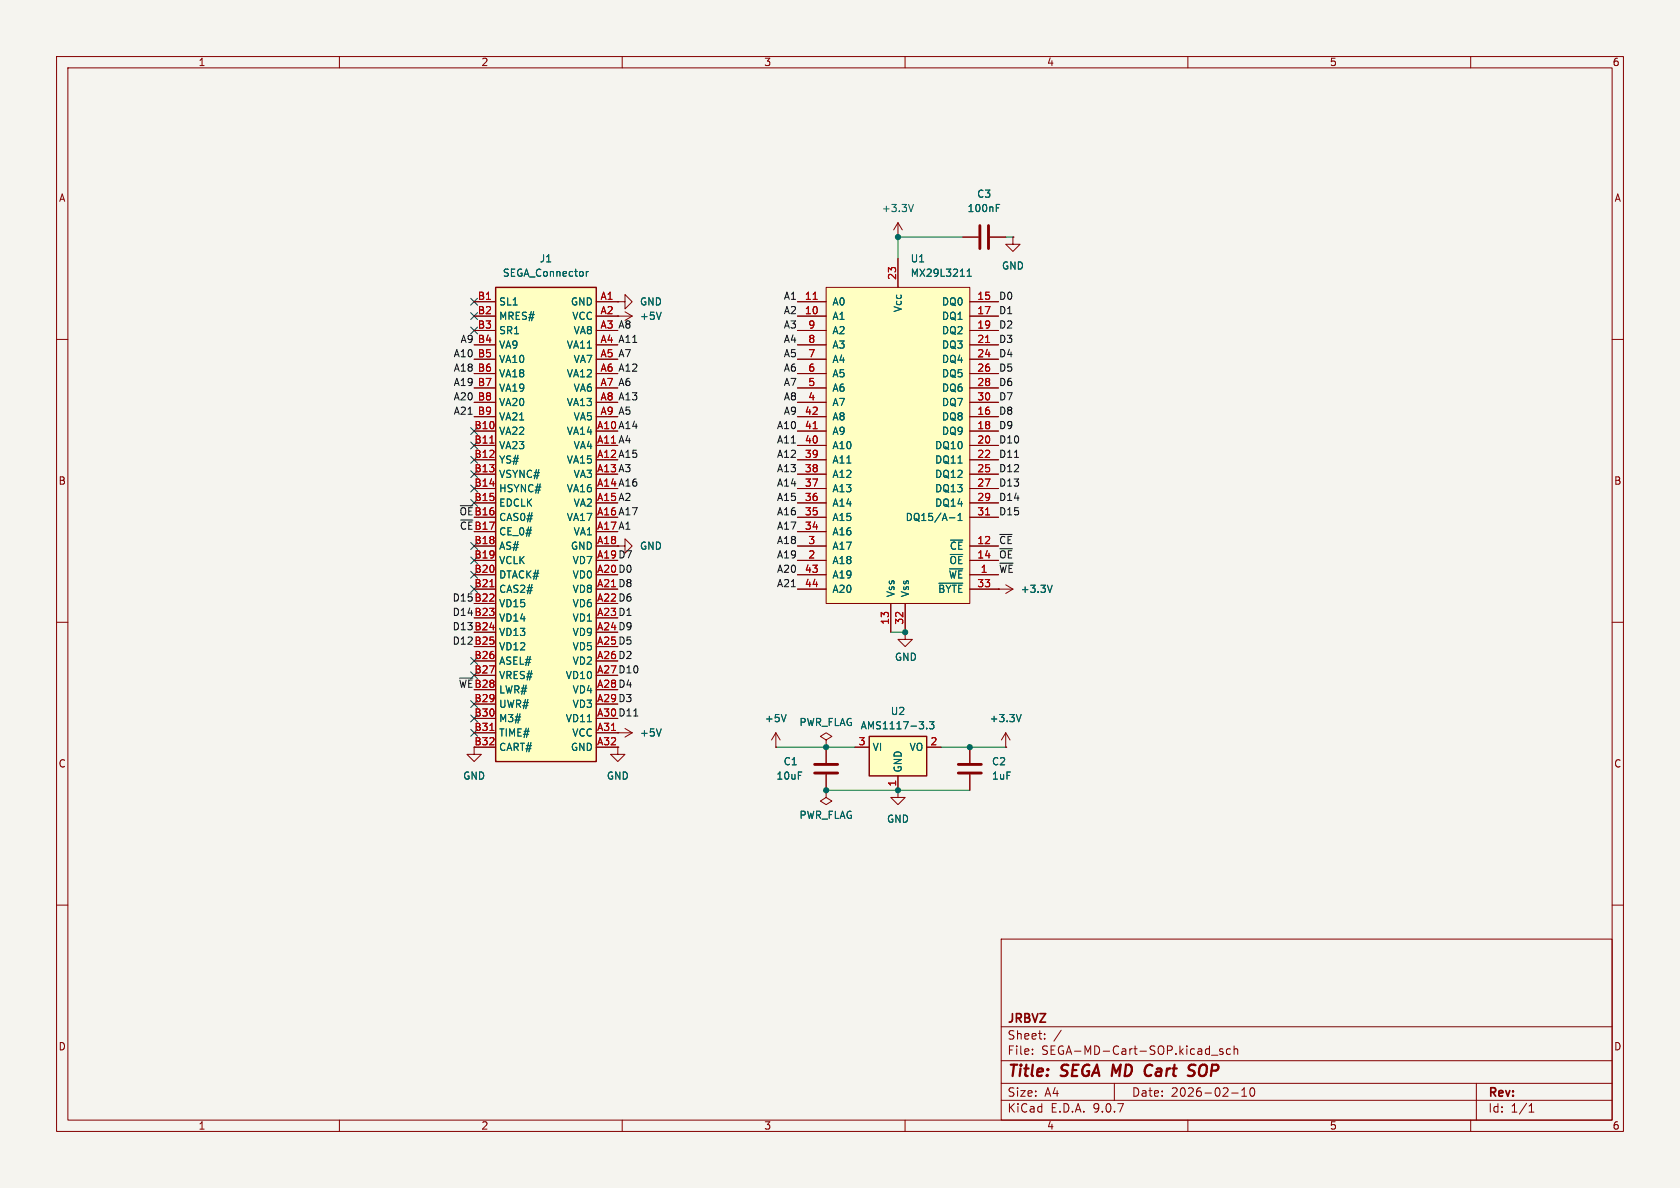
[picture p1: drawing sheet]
<svg xmlns="http://www.w3.org/2000/svg" width="297mm" height="210mm" viewBox="0 0 297 210" stroke-linecap="round" stroke-linejoin="round" font-family="sans-serif">
<path d="M0 0h297v210h-297z" fill="#f5f4ef" stroke="#f5f4ef" stroke-width=".18"/>
<g fill="none" stroke="#840000" stroke-width=".18">
<path d="M10 10h277v190h-277zM12 12h273v186h-273zM60 10v2M110 10v2M160 10v2M210 10v2M260 10v2M158.7 39.4l-.7 1.2M158.7 39.4l.8 1.2M158.7 39.4v2.5M109.2 55.9h.1M109.2 53.3h1.3v-1.2l1.3 1.2-1.3 1.3v-1.3"/>
<path d="M109.2 53.3h.1M109.2 55.9h2.6M110.5 55.1l1.3 .8M111.8 55.9l-1.3 .7M158.7 41.9h.1M170.2 41.9h2.8M175 41.9h2.8M179.1 41.9v1.3h1.2l-1.2 1.3-1.3-1.3h1.3M179.1 41.9h.1M10 60h2M285 60h2M109.2 96.5h1.3v-1.2l1.3 1.2-1.3 1.3v-1.3"/>
<path d="M109.2 96.5h.1M10 110h2M285 110h2M109.2 132.1v1.3h1.3l-1.3 1.2-1.3-1.2h1.3M109.2 132.1h.1M109.2 129.5h.1M109.2 129.5h2.6M110.5 128.8l1.3 .7M111.8 129.5l-1.3 .8M171.4 132.1v2.8M171.4 136.9v2.8M10 160h2"/>
<path d="M177 166h108v32h-108zM285 160h2M60 198v2M110 198v2M160 198v2M177 194.5h108M177 191.5h108M177 187.5h108M177 181.5h108M182.5 186.3v.1M182.5 185.5v.1M184.7 183.6v.1"/>
<path d="M184.7 182.8v.1M187.6 182.1l-1.3 2M197 191.5v3M210 198v2M214.2 186.5h1.1M216.2 185.5l-.4-.1-.2 .2 .1 .2 .5 .2v.3h-.6M217.5 185.5l-.4-.1-.3 .3v.4l.2 .2h.5M217.7 193.2h1.2M218.2 185.5l.2-.1 .3 .1 .1 .9M218.2 184.9v1.5M219.5 193.8h.9M219.5 192.7l.5-.4v1.5"/>
<path d="M221.1 192.4l.2-.1a.81 .81 0 0 1 .6 .6 .81 .81 0 0 1-.3 .8l-.1 .1a.81 .81 0 0 1-.4-1.4zM260 198v2M261 191.5v6.5M270.3 196.6h.9M270.3 195.5l.4-.4v1.5"/>
</g>
<path d="M202.6 190.1l.3 .1 .5-.1M203.4 188.2l-.5 .1-.2 .2M210.5 189.2l.3 .1a.49 .49 0 0 1 .4 .5 .49 .49 0 0 1-.5 .4M210.6 188.2l.7 .1" fill="none" stroke="#840000" stroke-width=".4"/>
<path d="M173.2 39.9v4M174.8 39.9v4M169.4 135.1h4.1M169.4 136.7h4.1" fill="none" stroke="#840000" stroke-width=".51"/>
<path d="M161.5 36.1l-.5 1.3M176.1 36.7h.5M176.1 36.1h.6M116.9 55.2l-.4 1.3M116.9 128.8l-.4 1.3" fill="none" stroke="#006464" stroke-width=".18"/>
<path d="M146 50.8h25.4v55.9h-25.4z" fill="#ffffc2"/>
<g fill="none" stroke="#840000" stroke-width=".18">
<path d="M141 53.3h5M141 55.9h5M141 58.4h5M146 50.8h25.4v55.9h-25.4zM158.7 45.7v5.1M171.4 53.3h5.1M171.4 55.9h5.1M171.4 58.4h5.1M141 61h5M141 63.5h5M141 66h5M141 68.6h5"/>
<path d="M141 71.1h5M141 73.7h5M141 76.2h5M141 78.7h5M171.4 61h5.1M171.4 63.5h5.1M171.4 66h5.1M171.4 68.6h5.1M171.4 71.1h5.1M171.4 73.7h5.1M171.4 76.2h5.1M171.4 78.7h5.1"/>
<path d="M141 81.3h5M141 83.8h5M141 86.4h5M141 88.9h5M141 91.4h5M141 94h5M141 96.5h5M141 99.1h5M171.4 81.3h5.1M171.4 83.8h5.1M171.4 86.4h5.1M171.4 88.9h5.1"/>
<path d="M171.4 91.4h5.1M171.4 96.5h5.1M171.4 99.1h5.1M141 101.6h5M141 104.1h5M157.5 106.7v5.1M160 106.7v5.1M171.4 101.6h5.1M171.4 104.1h5.1M83.8 132.1v1.3h1.3l-1.3 1.2-1.3-1.2h1.3M137.2 132.1h.1M137.2 129.5l-.8 1.3"/>
<path d="M137.2 129.5l.7 1.3M137.2 129.5v2.6M146 139.7v1.3l1.1 .6-1.1 .6-1-.6 1-.6M146 139.7h.1M146 132.1v2.8M146 136.9v2.8M158.7 139.7v1.3h1.3l-1.3 1.2-1.2-1.2h1.2M158.7 139.7h.1"/>
</g>
<path d="M143.8 52.9h.7M143.8 75.8h.7M174.2 60.5h.8M174.2 91h.8" fill="none" stroke="#a90000" stroke-width=".18"/>
<path d="M171 48.8h.7M171 47.9l.3-.3v1.2M167.9 91.5h.9M169.4 92h.7M169.4 91.1l.3-.4v1.3M166 103.1h4.2M139 126.3l-.4 1.3" fill="none" stroke="#006464" stroke-width=".18"/>
<path d="M144 135.1h4.1M144 136.7h4.1" fill="none" stroke="#840000" stroke-width=".51"/>
<path d="M153.7 130.2h10.1v7h-10.1z" fill="#ffffc2"/>
<path d="M153.7 130.2h10.1v7h-10.1z" fill="none" stroke="#840000" stroke-width=".25"/>
<g fill="none" stroke="#840000" stroke-width=".18">
<path d="M160 111.8v1.2h1.3l-1.3 1.3-1.3-1.3h1.3M160 111.8h.1M176.5 104.1h.1M176.5 104.1h2.6M177.8 103.4l1.3 .7M179.1 104.1l-1.3 .8M146 130.8l1.1-.6-1.1-.7-1 .7 1 .6v1.3M146 132.1h.1M151.1 132.1h2.6M158.7 137.2v2.5M163.8 132.1h2.6M177.8 132.1h.1"/>
<path d="M177.8 129.5l-.8 1.3M177.8 129.5l.8 1.3M177.8 129.5v2.6"/>
</g>
<path d="M186 103.4l-.4 1.3M163.8 128.7v.1M164.3 127.6h.8l-.4 .5 .3 .1v.5l-.1 .1-.6-.1M180.5 126.3l-.4 1.3" fill="none" stroke="#006464" stroke-width=".18"/>
<path d="M87.6 50.8h17.8v83.8h-17.8z" fill="#ffffc2"/>
<path d="M87.6 50.8h17.8v83.8h-17.8z" fill="none" stroke="#840000" stroke-width=".25"/>
<g fill="none" stroke="#840000" stroke-width=".18">
<path d="M83.8 53.3h3.8M83.8 55.9h3.8M83.8 58.4h3.8M105.4 53.3h3.8M105.4 55.9h3.8M105.4 58.4h3.8M109.2 53.3h.1M109.2 55.9h.1M141 53.3h5M141 55.9h5M141 58.4h5M158.7 45.7v5.1"/>
<path d="M170.2 41.9h2.8M171.4 53.3h5.1M171.4 55.9h5.1M171.4 58.4h5.1M175 41.9h2.8M179.1 41.9h.1M83.8 61h3.8M83.8 63.5h3.8M83.8 66h3.8M83.8 68.6h3.8M83.8 71.1h3.8M83.8 73.7h3.8"/>
<path d="M83.8 76.2h3.8M83.8 78.7h3.8M105.4 61h3.8M105.4 63.5h3.8M105.4 66h3.8M105.4 68.6h3.8M105.4 71.1h3.8M105.4 73.7h3.8M105.4 76.2h3.8M105.4 78.7h3.8M141 61h5M141 63.5h5"/>
<path d="M141 66h5M141 68.6h5M141 71.1h5M141 73.7h5M141 76.2h5M141 78.7h5M171.4 61h5.1M171.4 63.5h5.1M171.4 66h5.1M171.4 68.6h5.1M171.4 71.1h5.1M171.4 73.7h5.1"/>
<path d="M171.4 76.2h5.1M171.4 78.7h5.1M83.8 81.3h3.8M83.8 83.8h3.8M83.8 86.4h3.8M83.8 88.9h3.8M83.8 91.4h3.8M83.8 94h3.8M83.8 96.5h3.8M83.8 99.1h3.8M105.4 81.3h3.8M105.4 83.8h3.8"/>
<path d="M105.4 86.4h3.8M105.4 88.9h3.8M105.4 91.4h3.8M105.4 94h3.8M105.4 96.5h3.8M105.4 99.1h3.8M109.2 96.5h.1M141 81.3h5M141 83.8h5M141 86.4h5M141 88.9h5M141 91.4h5"/>
<path d="M141 94h5M141 96.5h5M141 99.1h5M171.4 81.3h5.1M171.4 83.8h5.1M171.4 86.4h5.1M171.4 88.9h5.1M171.4 91.4h5.1M171.4 96.5h5.1M171.4 99.1h5.1M83.8 101.6h3.8M83.8 104.1h3.8"/>
<path d="M83.8 106.7h3.8M83.8 109.2h3.8M83.8 111.8h3.8M83.8 114.3h3.8M83.8 116.8h3.8M83.8 119.4h3.8M105.4 101.6h3.8M105.4 104.1h3.8M105.4 106.7h3.8M105.4 109.2h3.8M105.4 111.8h3.8M105.4 114.3h3.8"/>
<path d="M105.4 116.8h3.8M105.4 119.4h3.8M141 101.6h5M141 104.1h5M157.5 106.7v5.1M160 111.8h.1M160 106.7v5.1M171.4 101.6h5.1M171.4 104.1h5.1M176.5 104.1h.1M83.8 121.9h3.8M83.8 124.5h3.8"/>
<path d="M83.8 127h3.8M83.8 129.5h3.8M83.8 132.1h3.8M105.4 121.9h3.8M105.4 124.5h3.8M105.4 127h3.8M105.4 129.5h3.8M105.4 132.1h3.8M109.2 132.1h.1M109.2 129.5h.1M137.2 132.1h.1M146 139.7h.1"/>
<path d="M146 132.1h.1M146 132.1v2.8M146 136.9v2.8M151.1 132.1h2.6M158.7 139.7h.1M158.7 137.2v2.5M163.8 132.1h2.6M171.4 132.1v2.8M171.4 136.9v2.8M177.8 132.1h.1"/>
</g>
<path d="M143.8 52.9h.7M86.6 78.3h.7M143.8 75.8h.7M174.2 60.5h.8M174.2 91h.8M86.6 103.7h.7M86.6 129.1h.7" fill="none" stroke="#a90000" stroke-width=".18"/>
<g fill="none" stroke="#006464" stroke-width=".18">
<path d="M176.1 36.7h.5M176.1 36.1h.6M103.7 48v.8M104 48l-.3 .2M116.9 55.2l-.4 1.3M171 48.8h.7M171 47.9l.3-.3v1.2M167.9 91.5h.9M169.4 92h.7M169.4 91.1l.3-.4v1.3M166 103.1h4.2M186 103.4l-.4 1.3"/>
<path d="M116.9 128.8l-.4 1.3M139 126.3l-.4 1.3M163.8 128.7v.1M164.3 127.6h.8l-.4 .5 .3 .1v.5l-.1 .1-.6-.1M180.5 126.3l-.4 1.3"/>
</g>
<path d="M179.4 80.9h.7M112 126.6h.8" fill="none" stroke="#0f0f0f" stroke-width=".18"/>
<path d="M170.2 41.9h-11.5v3.8M177.8 41.9h1.3M157.5 111.8h2.5M137.2 132.1h13.9M146 139.7h25.4M166.4 132.1h11.4" fill="none" stroke="#009600" stroke-width=".18"/>
<g fill="none" stroke="#000084" stroke-width=".18">
<path d="M83.2 57.8l1.2 1.2M83.2 52.7l1.2 1.2M83.2 55.3l1.2 1.2M84.4 57.8l-1.2 1.2M84.4 52.7l-1.2 1.2M84.4 55.3l-1.2 1.2M83.2 75.6l1.2 1.2M83.2 78.1l1.2 1.2M84.4 75.6l-1.2 1.2M84.4 78.1l-1.2 1.2M83.2 88.3l1.2 1.2M83.2 83.2l1.2 1.2"/>
<path d="M83.2 80.7l1.2 1.2M83.2 95.9l1.2 1.2M83.2 85.8l1.2 1.2M83.2 98.5l1.2 1.2M84.4 88.3l-1.2 1.2M84.4 83.2l-1.2 1.2M84.4 80.7l-1.2 1.2M84.4 95.9l-1.2 1.2M84.4 85.8l-1.2 1.2M84.4 98.5l-1.2 1.2M83.2 116.2l1.2 1.2M83.2 118.8l1.2 1.2"/>
<path d="M83.2 103.5l1.2 1.2M83.2 101l1.2 1.2M84.4 116.2l-1.2 1.2M84.4 118.8l-1.2 1.2M84.4 103.5l-1.2 1.2M84.4 101l-1.2 1.2M83.2 126.4l1.2 1.2M83.2 123.9l1.2 1.2M83.2 128.9l1.2 1.2M84.4 126.4l-1.2 1.2M84.4 123.9l-1.2 1.2M84.4 128.9l-1.2 1.2"/>
</g>
<g fill="#009600" stroke="#009600" stroke-width=".18">
<circle cx="158.7" cy="41.9" r=".46"/>
<circle cx="171.4" cy="132.1" r=".46"/>
<circle cx="146" cy="139.7" r=".46"/>
<circle cx="158.7" cy="139.7" r=".46"/>
<circle cx="160" cy="111.8" r=".46"/>
<circle cx="146" cy="132.1" r=".46"/>
</g>
<g font-size="2.8" fill="#840000">
<text x="178" y="190.9">Title:</text>
<text x="187.7" y="190.9">SEGA MD</text>
<text x="204" y="190.9">Cart</text>
<text x="212.5" y="190.9">SOP</text>
</g>
<g font-size="2.1" fill="#840000">
<text x="178" y="184">Sheet:</text>
<text x="178" y="181.2">JRBVZ</text>
<text x="178" y="186.7">File:</text>
<text x="184.1" y="186.7">SEGA-MD-Cart-SOP.kicad_sch</text>
<text x="178" y="196.9">KiCad</text>
<text x="178" y="194.1">Size:</text>
<text x="184.7" y="194.1">A4</text>
<text x="185.7" y="196.9">E.D.A.</text>
<text x="193.3" y="196.9">9.0.7</text>
<text x="200" y="194.1">Date:</text>
<text x="207" y="194.1">2026-02-10</text>
<text x="263" y="194.3">Rev:</text>
<text x="263" y="196.9">Id:</text>
<text x="267.1" y="196.9">1/1</text>
</g>
<g font-size="1.8" fill="#840000">
<text x="35" y="11.9">1</text>
<text x="85" y="11.9">2</text>
<text x="135" y="11.9">3</text>
<text x="185" y="11.9">4</text>
<text x="235" y="11.9">5</text>
<text x="285" y="11.9">6</text>
<text x="10.3" y="35.9">A</text>
<text x="285.3" y="35.9">A</text>
<text x="10.3" y="85.9">B</text>
<text x="285.3" y="85.9">B</text>
<text x="10.3" y="135.9">C</text>
<text x="285.3" y="135.9">C</text>
<text x="10.3" y="185.9">D</text>
<text x="285.3" y="185.9">D</text>
<text x="35" y="199.9">1</text>
<text x="85" y="199.9">2</text>
<text x="135" y="199.9">3</text>
<text x="185" y="199.9">4</text>
<text x="235" y="199.9">5</text>
<text x="285" y="199.9">6</text>
</g>
<g font-size="1.8" fill="#006464">
<text x="172.6" y="35.2">C3</text>
<text x="155.8" y="37.7">+3.3V</text>
<text x="171" y="37.7">100nF</text>
<text x="95.3" y="46.6">J1</text>
<text x="160.9" y="46.6">U1</text>
<text x="177" y="47.9">GND</text>
<text x="88.8" y="49.1">SEGA_Connector</text>
<text x="160.9" y="49.1">MX29L3211</text>
<text x="88.1" y="54.2">SL1</text>
<text x="88.1" y="56.7">MRES#</text>
<text x="88.1" y="59.3">SR1</text>
<text x="100.8" y="54.2">GND</text>
<text x="101.1" y="56.7">VCC</text>
<text x="101.3" y="59.3">VA8</text>
<text x="113" y="56.7">+5V</text>
<text x="113" y="54.2">GND</text>
<text x="147.1" y="54.2">A0</text>
<text x="147.1" y="56.7">A1</text>
<text x="147.1" y="59.3">A2</text>
<text x="159.6" y="55.3" transform="rotate(-90 159.6 55.3)">Vcc</text>
<text x="166.4" y="54.2">DQ0</text>
<text x="166.4" y="56.7">DQ1</text>
<text x="166.4" y="59.3">DQ2</text>
<text x="88.1" y="61.8">VA9</text>
<text x="88.1" y="64.4">VA10</text>
<text x="100.1" y="61.8">VA11</text>
<text x="101.3" y="64.4">VA7</text>
<text x="147.1" y="61.8">A3</text>
<text x="147.1" y="64.4">A4</text>
<text x="166.4" y="61.8">DQ3</text>
<text x="166.4" y="64.4">DQ4</text>
<text x="88.1" y="66.9">VA18</text>
<text x="88.1" y="69.4">VA19</text>
<text x="88.1" y="72">VA20</text>
<text x="100.1" y="66.9">VA12</text>
<text x="100.1" y="72">VA13</text>
<text x="101.3" y="69.4">VA6</text>
<text x="147.1" y="66.9">A5</text>
<text x="147.1" y="69.4">A6</text>
<text x="147.1" y="72">A7</text>
<text x="166.4" y="66.9">DQ5</text>
<text x="166.4" y="69.4">DQ6</text>
<text x="166.4" y="72">DQ7</text>
<text x="88.1" y="74.5">VA21</text>
<text x="88.1" y="77.1">VA22</text>
<text x="100.1" y="77.1">VA14</text>
<text x="101.3" y="74.5">VA5</text>
<text x="147.1" y="74.5">A8</text>
<text x="147.1" y="77.1">A9</text>
<text x="166.4" y="74.5">DQ8</text>
<text x="166.4" y="77.1">DQ9</text>
<text x="88.1" y="79.6">VA23</text>
<text x="88.1" y="82.1">YS#</text>
<text x="100.1" y="82.1">VA15</text>
<text x="101.3" y="79.6">VA4</text>
<text x="147.1" y="79.6">A10</text>
<text x="147.1" y="82.1">A11</text>
<text x="165.2" y="79.6">DQ10</text>
<text x="165.2" y="82.1">DQ11</text>
<text x="88.1" y="84.7">VSYNC#</text>
<text x="88.1" y="87.2">HSYNC#</text>
<text x="88.1" y="89.8">EDCLK</text>
<text x="100.1" y="87.2">VA16</text>
<text x="101.3" y="84.7">VA3</text>
<text x="101.3" y="89.8">VA2</text>
<text x="147.1" y="84.7">A12</text>
<text x="147.1" y="87.2">A13</text>
<text x="147.1" y="89.8">A14</text>
<text x="165.2" y="84.7">DQ12</text>
<text x="165.2" y="87.2">DQ13</text>
<text x="165.2" y="89.8">DQ14</text>
<text x="88.1" y="92.3">CAS0#</text>
<text x="88.1" y="94.8">CE_0#</text>
<text x="100.1" y="92.3">VA17</text>
<text x="101.3" y="94.8">VA1</text>
<text x="147.1" y="92.3">A15</text>
<text x="147.1" y="94.8">A16</text>
<text x="160" y="92.3">DQ15/A-1</text>
<text x="88.1" y="97.4">AS#</text>
<text x="88.1" y="99.9">VCLK</text>
<text x="100.8" y="97.4">GND</text>
<text x="101.1" y="99.9">VD7</text>
<text x="113" y="97.4">GND</text>
<text x="147.1" y="97.4">A17</text>
<text x="147.1" y="99.9">A18</text>
<text x="167.8" y="99.9">~{OE}</text>
<text x="167.8" y="97.4">~{CE}</text>
<text x="88.1" y="102.5">DTACK#</text>
<text x="88.1" y="105">CAS2#</text>
<text x="88.1" y="107.5">VD15</text>
<text x="101.1" y="102.5">VD0</text>
<text x="101.1" y="105">VD8</text>
<text x="101.1" y="107.5">VD6</text>
<text x="147.1" y="102.5">A19</text>
<text x="147.1" y="105">A20</text>
<text x="158.3" y="105.7" transform="rotate(-90 158.3 105.7)">Vss</text>
<text x="160.9" y="105.7" transform="rotate(-90 160.9 105.7)">Vss</text>
<text x="165.8" y="105">~{BYTE}</text>
<text x="167.6" y="102.5">~{WE}</text>
<text x="180.3" y="105">+3.3V</text>
<text x="88.1" y="110.1">VD14</text>
<text x="88.1" y="112.6">VD13</text>
<text x="101.1" y="110.1">VD1</text>
<text x="101.1" y="112.6">VD9</text>
<text x="88.1" y="115.2">VD12</text>
<text x="88.1" y="117.7">ASEL#</text>
<text x="101.1" y="115.2">VD5</text>
<text x="101.1" y="117.7">VD2</text>
<text x="158.1" y="117">GND</text>
<text x="88.1" y="120.2">VRES#</text>
<text x="88.1" y="122.8">LWR#</text>
<text x="88.1" y="125.3">UWR#</text>
<text x="99.9" y="120.2">VD10</text>
<text x="101.1" y="122.8">VD4</text>
<text x="101.1" y="125.3">VD3</text>
<text x="88.1" y="127.9">M3#</text>
<text x="88.1" y="130.4">TIME#</text>
<text x="99.9" y="127.9">VD11</text>
<text x="101.1" y="130.4">VCC</text>
<text x="113" y="130.4">+5V</text>
<text x="135.1" y="127.9">+5V</text>
<text x="141.2" y="128.5">PWR_FLAG</text>
<text x="152.1" y="129.1">AMS1117-3.3</text>
<text x="157.4" y="126.6">U2</text>
<text x="174.9" y="127.9">+3.3V</text>
<text x="88.1" y="132.9">CART#</text>
<text x="100.8" y="132.9">GND</text>
<text x="138.4" y="135.5">C1</text>
<text x="154.2" y="132.9">VI</text>
<text x="159.6" y="136.7" transform="rotate(-90 159.6 136.7)">GND</text>
<text x="160.7" y="132.9">VO</text>
<text x="175.3" y="135.5">C2</text>
<text x="81.8" y="138">GND</text>
<text x="107.2" y="138">GND</text>
<text x="137.2" y="138">10uF</text>
<text x="175.3" y="138">1uF</text>
<text x="141.2" y="145">PWR_FLAG</text>
<text x="156.7" y="145.6">GND</text>
</g>
<g font-size="1.8" fill="#a90000">
<text x="84.4" y="53.1">B1</text>
<text x="106.1" y="53.1">A1</text>
<text x="142.2" y="53.1">11</text>
<text x="158.5" y="49.6" transform="rotate(-90 158.5 49.6)">23</text>
<text x="172.7" y="53.1">15</text>
<text x="84.4" y="55.6">B2</text>
<text x="84.4" y="58.2">B3</text>
<text x="106.1" y="55.6">A2</text>
<text x="106.1" y="58.2">A3</text>
<text x="142.2" y="55.6">10</text>
<text x="142.8" y="58.2">9</text>
<text x="172.7" y="55.6">17</text>
<text x="172.7" y="58.2">19</text>
<text x="84.4" y="60.7">B4</text>
<text x="84.4" y="63.2">B5</text>
<text x="84.4" y="65.8">B6</text>
<text x="106.1" y="60.7">A4</text>
<text x="106.1" y="63.2">A5</text>
<text x="106.1" y="65.8">A6</text>
<text x="142.8" y="60.7">8</text>
<text x="142.8" y="63.2">7</text>
<text x="142.8" y="65.8">6</text>
<text x="172.7" y="60.7">21</text>
<text x="172.7" y="63.2">24</text>
<text x="172.7" y="65.8">26</text>
<text x="84.4" y="68.3">B7</text>
<text x="84.4" y="70.9">B8</text>
<text x="106.1" y="68.3">A7</text>
<text x="106.1" y="70.9">A8</text>
<text x="142.8" y="68.3">5</text>
<text x="142.8" y="70.9">4</text>
<text x="172.7" y="68.3">28</text>
<text x="172.7" y="70.9">30</text>
<text x="83.8" y="75.9">B10</text>
<text x="84.4" y="73.4">B9</text>
<text x="105.5" y="75.9">A10</text>
<text x="106.1" y="73.4">A9</text>
<text x="142.2" y="73.4">42</text>
<text x="142.2" y="75.9">41</text>
<text x="172.7" y="73.4">16</text>
<text x="172.7" y="75.9">18</text>
<text x="83.8" y="78.5">B11</text>
<text x="83.8" y="81">B12</text>
<text x="83.8" y="83.6">B13</text>
<text x="105.5" y="78.5">A11</text>
<text x="105.5" y="81">A12</text>
<text x="105.5" y="83.6">A13</text>
<text x="142.2" y="78.5">40</text>
<text x="142.2" y="81">39</text>
<text x="142.2" y="83.6">38</text>
<text x="172.7" y="78.5">20</text>
<text x="172.7" y="81">22</text>
<text x="172.7" y="83.6">25</text>
<text x="83.8" y="86.1">B14</text>
<text x="83.8" y="88.6">B15</text>
<text x="105.5" y="86.1">A14</text>
<text x="105.5" y="88.6">A15</text>
<text x="142.2" y="86.1">37</text>
<text x="142.2" y="88.6">36</text>
<text x="172.7" y="86.1">27</text>
<text x="172.7" y="88.6">29</text>
<text x="83.8" y="91.2">B16</text>
<text x="83.8" y="93.7">B17</text>
<text x="105.5" y="91.2">A16</text>
<text x="105.5" y="93.7">A17</text>
<text x="142.2" y="91.2">35</text>
<text x="142.2" y="93.7">34</text>
<text x="172.7" y="91.2">31</text>
<text x="83.8" y="96.3">B18</text>
<text x="83.8" y="98.8">B19</text>
<text x="83.8" y="101.3">B20</text>
<text x="105.5" y="96.3">A18</text>
<text x="105.5" y="98.8">A19</text>
<text x="105.5" y="101.3">A20</text>
<text x="142.2" y="101.3">43</text>
<text x="142.8" y="96.3">3</text>
<text x="142.8" y="98.8">2</text>
<text x="172.7" y="96.3">12</text>
<text x="172.7" y="98.8">14</text>
<text x="173.3" y="101.3">1</text>
<text x="83.8" y="103.9">B21</text>
<text x="83.8" y="106.4">B22</text>
<text x="105.5" y="103.9">A21</text>
<text x="105.5" y="106.4">A22</text>
<text x="142.2" y="103.9">44</text>
<text x="172.7" y="103.9">33</text>
<text x="83.8" y="109">B23</text>
<text x="83.8" y="111.5">B24</text>
<text x="105.5" y="109">A23</text>
<text x="105.5" y="111.5">A24</text>
<text x="157.2" y="110.5" transform="rotate(-90 157.2 110.5)">13</text>
<text x="159.8" y="110.5" transform="rotate(-90 159.8 110.5)">32</text>
<text x="83.8" y="116.6">B26</text>
<text x="83.8" y="119.1">B27</text>
<text x="83.8" y="114">B25</text>
<text x="105.5" y="114">A25</text>
<text x="105.5" y="116.6">A26</text>
<text x="105.5" y="119.1">A27</text>
<text x="83.8" y="121.7">B28</text>
<text x="83.8" y="124.2">B29</text>
<text x="105.5" y="121.7">A28</text>
<text x="105.5" y="124.2">A29</text>
<text x="83.8" y="126.7">B30</text>
<text x="83.8" y="129.3">B31</text>
<text x="83.8" y="131.8">B32</text>
<text x="105.5" y="129.3">A31</text>
<text x="105.5" y="131.8">A32</text>
<text x="105.5" y="126.7">A30</text>
<text x="151.7" y="131.8">3</text>
<text x="164.4" y="131.8">2</text>
<text x="158.5" y="139.1" transform="rotate(-90 158.5 139.1)">1</text>
</g>
<g font-size="1.8" fill="#0f0f0f">
<text x="138.5" y="53.1">A1</text>
<text x="176.5" y="53.1">D0</text>
<text x="106.1" y="58.2">A3 A8</text>
<text x="138.5" y="55.6">A2</text>
<text x="138.5" y="58.2">A3</text>
<text x="176.5" y="55.6">D1</text>
<text x="176.5" y="58.2">D2</text>
<text x="80.1" y="65.8">A18 B6</text>
<text x="80.1" y="63.2">A10 B5</text>
<text x="81.3" y="60.7">A9 B4</text>
<text x="106.1" y="60.7">A4 A11</text>
<text x="106.1" y="63.2">A5 A7</text>
<text x="106.1" y="65.8">A6 A12</text>
<text x="138.5" y="65.8">A6</text>
<text x="138.5" y="63.2">A5</text>
<text x="138.5" y="60.7">A4</text>
<text x="176.5" y="63.2">D4</text>
<text x="176.5" y="65.8">D5</text>
<text x="176.5" y="60.7">D3</text>
<text x="80.1" y="70.9">A20 B8</text>
<text x="80.1" y="68.3">A19 B7</text>
<text x="106.1" y="68.3">A7 A6</text>
<text x="106.1" y="70.9">A8 A13</text>
<text x="138.5" y="68.3">A7</text>
<text x="138.5" y="70.9">A8</text>
<text x="176.5" y="70.9">D7</text>
<text x="176.5" y="68.3">D6</text>
<text x="80.1" y="73.4">A21 B9</text>
<text x="105.5" y="75.9">A10 A14</text>
<text x="106.1" y="73.4">A9 A5</text>
<text x="137.3" y="75.9">A10</text>
<text x="138.5" y="73.4">A9</text>
<text x="176.5" y="75.9">D9</text>
<text x="176.5" y="73.4">D8</text>
<text x="105.5" y="78.5">A11 A4</text>
<text x="105.5" y="81">A12 A15</text>
<text x="105.5" y="83.6">A13 A3</text>
<text x="137.3" y="78.5">A11</text>
<text x="137.3" y="81">A12</text>
<text x="137.3" y="83.6">A13</text>
<text x="176.5" y="78.5">D10</text>
<text x="176.5" y="83.6">D12</text>
<text x="176.5" y="81">D11</text>
<text x="105.5" y="86.1">A14 A16</text>
<text x="105.5" y="88.6">A15 A2</text>
<text x="137.3" y="86.1">A14</text>
<text x="137.3" y="88.6">A15</text>
<text x="176.5" y="88.6">D14</text>
<text x="176.5" y="86.1">D13</text>
<text x="81.1" y="91.2">~{OE}</text>
<text x="81.2" y="93.7">~{CE}</text>
<text x="105.5" y="91.2">A16 A17</text>
<text x="105.5" y="93.7">A17 A1</text>
<text x="137.3" y="93.7">A17</text>
<text x="137.3" y="91.2">A16</text>
<text x="176.5" y="91.2">D15</text>
<text x="105.5" y="98.8">A19 D7</text>
<text x="105.5" y="101.3">A20 D0</text>
<text x="137.3" y="101.3">A20</text>
<text x="137.3" y="98.8">A19</text>
<text x="137.3" y="96.3">A18</text>
<text x="176.5" y="101.3">~{WE}</text>
<text x="176.5" y="98.8">~{OE}</text>
<text x="176.5" y="96.3">~{CE}</text>
<text x="79.9" y="106.4">D15 B22</text>
<text x="105.5" y="103.9">A21 D8</text>
<text x="105.5" y="106.4">A22 D6</text>
<text x="137.3" y="103.9">A21</text>
<text x="79.9" y="111.5">D13 B24</text>
<text x="79.9" y="109">D14 B23</text>
<text x="105.5" y="109">A23 D1</text>
<text x="105.5" y="111.5">A24 D9</text>
<text x="79.9" y="114">D12 B25</text>
<text x="105.5" y="114">A25 D5</text>
<text x="105.5" y="116.6">A26 D2</text>
<text x="105.5" y="119.1">A27 D10</text>
<text x="81" y="121.7">~{WE}</text>
<text x="105.5" y="121.7">A28 D4</text>
<text x="105.5" y="124.2">A29 D3</text>
<text x="105.5" y="126.7">A30 D11</text>
</g>
</svg>
